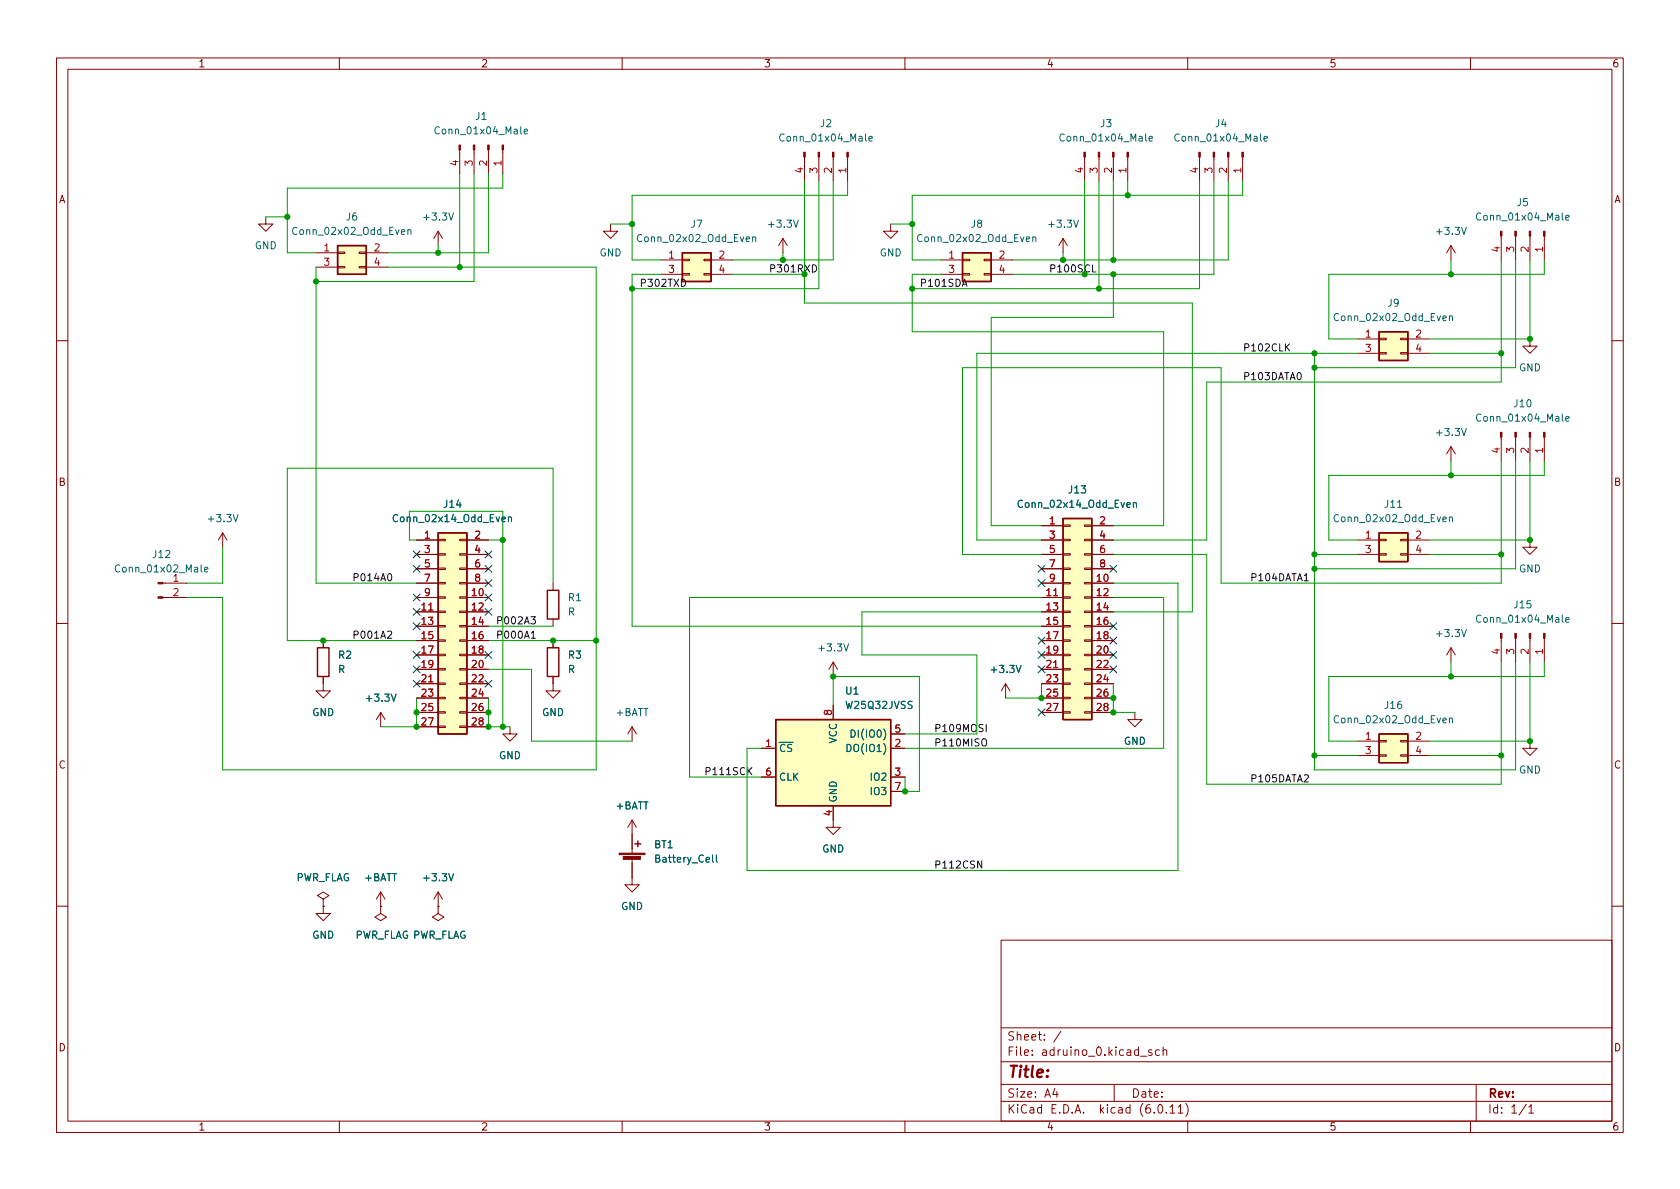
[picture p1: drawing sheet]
<svg xmlns="http://www.w3.org/2000/svg" width="297mm" height="210mm" viewBox="0 0 297 210" stroke-linecap="round" stroke-linejoin="round" font-family="sans-serif">
<g fill="none" stroke="#840000" stroke-width=".18">
<path d="M10 10.2h277v190.1h-277zM12 12.2h273v186.1h-273zM60 10.2v2M110 10.2v2M160 10.2v2M210 10.2v2M260 10.2v2M47 38.3v1.3h1.3l-1.3 1.3-1.3-1.3h1.3M81.3 26.5v4.2M83.8 26.5v4.2M86.4 26.5v4.2M88.9 26.5v4.2"/>
<path d="M107.9 39.6v1.3h1.3l-1.3 1.3-1.2-1.3h1.2M142.2 27.8v4.2M144.8 27.8v4.2M147.3 27.8v4.2M149.9 27.8v4.2M157.5 39.6v1.3h1.2l-1.2 1.3-1.3-1.3h1.3M191.8 27.8v4.2M194.3 27.8v4.2M196.8 27.8v4.2M199.4 27.8v4.2M212.1 27.8v4.2M214.6 27.8v4.2"/>
<path d="M217.2 27.8v4.2M219.7 27.8v4.2M55.9 44.7h3.8M55.9 47.2h3.8M59.7 47.1h1.3v.3h-1.3zM59.7 44.6h1.3v.2h-1.3zM63.5 47.1h1.3v.3h-1.3zM63.5 44.6h1.3v.2h-1.3zM64.8 44.7h3.8M64.8 47.2h3.8M77.5 40.9l-.8 1.3M77.5 40.9v2.5"/>
<path d="M77.5 40.9l.7 1.3M116.8 46h3.8M116.8 48.5h3.8M120.6 48.4h1.3v.2h-1.3zM120.6 45.8h1.3v.3h-1.3zM124.5 48.4h1.2v.2h-1.2zM124.5 45.8h1.2v.3h-1.2zM125.7 46h3.8M125.7 48.5h3.8M138.4 42.2l-.7 1.2M138.4 42.2v2.5M138.4 42.2l.8 1.2"/>
<path d="M166.4 46h3.8M166.4 48.5h3.8M170.2 48.4h1.2v.2h-1.2zM170.2 45.8h1.2v.3h-1.2zM174 48.4h1.3v.2h-1.3zM174 45.8h1.3v.3h-1.3zM175.3 46h3.8M175.3 48.5h3.8M188 42.2l-.8 1.2M188 42.2v2.5M188 42.2l.7 1.2M240 59.9h3.8"/>
<path d="M243.8 59.8h1.3v.3h-1.3zM247.6 59.8h1.3v.3h-1.3zM248.9 59.9h3.8M256.5 43.4v2.6M256.5 43.4l-.7 1.3M256.5 43.4l.8 1.3M265.4 41.8v4.2M268 41.8v4.2M270.5 59.9v1.3h1.3l-1.3 1.3-1.3-1.3h1.3M270.5 41.8v4.2M273 41.8v4.2M10 60.2h2"/>
<path d="M240 62.5h3.8M243.8 62.4h1.3v.2h-1.3zM247.6 62.4h1.3v.2h-1.3zM248.9 62.5h3.8M256.5 79l-.7 1.3M256.5 79v2.5M256.5 79l.8 1.3M265.4 77.3v4.2M268 77.3v4.2M270.5 77.3v4.2M273 77.3v4.2M285 60.2h2"/>
<path d="M39.4 94.2l-.8 1.3M39.4 94.2v2.6M39.4 94.2l.7 1.3M73.7 95.5h3.8M73.7 98h3.8M77.5 97.9h1.2v.3h-1.2zM77.5 95.4h1.2v.2h-1.2zM81.3 97.9h1.2v.3h-1.2zM81.3 95.4h1.2v.2h-1.2zM82.5 95.5h3.9M82.5 98h3.9M184.1 93h3.9"/>
<path d="M184.1 95.5h3.9M184.1 98h3.9M188 97.9h1.2v.3h-1.2zM188 95.4h1.2v.2h-1.2zM188 92.8h1.2v.3h-1.2zM191.8 97.9h1.2v.3h-1.2zM191.8 95.4h1.2v.2h-1.2zM191.8 92.8h1.2v.3h-1.2zM193 93h3.8M193 95.5h3.8M193 98h3.8M240 95.5h3.8"/>
<path d="M240 98h3.8M243.8 97.9h1.3v.3h-1.3zM243.8 95.4h1.3v.2h-1.3zM247.6 97.9h1.3v.3h-1.3zM247.6 95.4h1.3v.2h-1.3zM248.9 95.5h3.8M248.9 98h3.8M270.5 95.5v1.3h1.3l-1.3 1.2-1.3-1.2h1.3M10 110.2h2M28.8 103.1h4.2M28.8 105.7h4.2M57.1 119.6v2.6h1.3l-1.3 1.2-1.2-1.2h1.2"/>
<path d="M57.1 113.3v1.2M73.7 103.1h3.8M73.7 105.7h3.8M73.7 108.2h3.8M73.7 110.7h3.8M73.7 113.3h3.8M73.7 115.8h3.8M73.7 118.4h3.8M73.7 100.6h3.8M77.5 118.2h1.2v.3h-1.2zM77.5 115.7h1.2v.2h-1.2zM77.5 113.2h1.2v.2h-1.2z"/>
<path d="M77.5 110.6h1.2v.3h-1.2zM77.5 108.1h1.2v.2h-1.2zM77.5 105.5h1.2v.3h-1.2zM77.5 103h1.2v.2h-1.2zM77.5 100.5h1.2v.2h-1.2zM81.3 118.2h1.2v.3h-1.2zM81.3 115.7h1.2v.2h-1.2zM81.3 113.2h1.2v.2h-1.2zM81.3 110.6h1.2v.3h-1.2zM81.3 108.1h1.2v.2h-1.2zM81.3 105.5h1.2v.3h-1.2zM81.3 103h1.2v.2h-1.2z"/>
<path d="M81.3 100.5h1.2v.2h-1.2zM82.5 103.1h3.9M82.5 105.7h3.9M82.5 108.2h3.9M82.5 110.7h3.9M82.5 113.3h3.9M82.5 115.8h3.9M82.5 118.4h3.9M82.5 100.6h3.9M97.8 119.6v2.6h1.3l-1.3 1.2-1.3-1.2h1.3M97.8 103.1v1.3M97.8 109.5v1.2"/>
<path d="M97.8 113.3v1.2M147.3 117.1v2.5M147.3 117.1l-.7 1.3M147.3 117.1l.8 1.3M184.1 103.1h3.9M184.1 105.7h3.9M184.1 108.2h3.9M184.1 110.7h3.9M184.1 113.3h3.9M184.1 115.8h3.9M184.1 118.4h3.9M184.1 100.6h3.9"/>
<path d="M188 118.2h1.2v.3h-1.2zM188 115.7h1.2v.2h-1.2zM188 113.2h1.2v.2h-1.2zM188 110.6h1.2v.3h-1.2zM188 108.1h1.2v.2h-1.2zM188 105.5h1.2v.3h-1.2zM188 103h1.2v.2h-1.2zM188 100.5h1.2v.2h-1.2zM191.8 118.2h1.2v.3h-1.2zM191.8 115.7h1.2v.2h-1.2zM191.8 113.2h1.2v.2h-1.2zM191.8 110.6h1.2v.3h-1.2z"/>
<path d="M191.8 108.1h1.2v.2h-1.2zM191.8 105.5h1.2v.3h-1.2zM191.8 103h1.2v.2h-1.2zM191.8 100.5h1.2v.2h-1.2zM193 103.1h3.8M193 105.7h3.8M193 108.2h3.8M193 110.7h3.8M193 113.3h3.8M193 115.8h3.8M193 118.4h3.8M193 100.6h3.8"/>
<path d="M256.5 114.5v2.6M256.5 114.5l-.7 1.3M256.5 114.5l.8 1.3M265.4 112.9v4.2M268 112.9v4.2M270.5 112.9v4.2M273 112.9v4.2M285 110.2h2M67.3 126l-.8 1.2M67.3 126v2.5M67.3 126l.8 1.2M73.7 120.9h3.8"/>
<path d="M73.7 123.4h3.8M73.7 126h3.8M73.7 128.5h3.8M77.5 128.4h1.2v.2h-1.2zM77.5 125.9h1.2v.2h-1.2zM77.5 123.3h1.2v.3h-1.2zM77.5 120.8h1.2v.2h-1.2zM81.3 128.4h1.2v.2h-1.2zM81.3 125.9h1.2v.2h-1.2zM81.3 123.3h1.2v.3h-1.2zM81.3 120.8h1.2v.2h-1.2zM82.5 120.9h3.9"/>
<path d="M82.5 123.4h3.9M82.5 126h3.9M82.5 128.5h3.9M90.2 128.5v1.3h1.2l-1.2 1.3-1.3-1.3h1.3M111.8 128.5v2.6M111.8 128.5l-.8 1.3M111.8 128.5l.7 1.3M134.6 132.3h2.6M134.6 137.4h2.6M147.3 124.7v2.5M157.5 132.3h2.5M157.5 137.4h2.5"/>
<path d="M157.5 129.8h2.5M157.5 139.9h2.5M177.8 120.9l-.8 1.3M177.8 120.9v2.5M177.8 120.9l.8 1.3M184.1 120.9h3.9M184.1 123.4h3.9M184.1 126h3.9M188 125.9h1.2v.2h-1.2zM188 123.3h1.2v.3h-1.2zM188 120.8h1.2v.2h-1.2zM191.8 125.9h1.2v.2h-1.2z"/>
<path d="M191.8 123.3h1.2v.3h-1.2zM191.8 120.8h1.2v.2h-1.2zM193 120.9h3.8M193 123.4h3.8M193 126h3.8M200.7 126v1.2h1.2l-1.2 1.3-1.3-1.3h1.3M240 131.1h3.8M240 133.6h3.8M243.8 133.5h1.3v.2h-1.3zM243.8 130.9h1.3v.3h-1.3zM247.6 133.5h1.3v.2h-1.3zM247.6 130.9h1.3v.3h-1.3z"/>
<path d="M248.9 131.1h3.8M248.9 133.6h3.8M270.5 131.1v1.2h1.3l-1.3 1.3-1.3-1.3h1.3M57.1 159l1.1-.6-1.1-.7-1 .7 1 .6v1.3M67.3 157.7v2.6M67.3 157.7l-.8 1.3M67.3 157.7l.8 1.3M77.5 157.7v2.6M77.5 157.7l-.8 1.3M77.5 157.7l.7 1.3M111.8 151.9v4.6h1.2l-1.2 1.2-1.3-1.2h1.3M111.8 145v5.9"/>
<path d="M111.8 145l-.8 1.3M111.8 145l.7 1.3M147.3 142.5v3.8h1.3l-1.3 1.3-1.3-1.3h1.3M10 160.2h2M57.1 160.3h.1M57.1 160.3v1.2h1.3l-1.3 1.3-1.2-1.3h1.2M67.3 160.3v1.2l-1 .7 1 .6 1-.6-1-.7M67.3 160.3h.1M77.5 160.3v1.2l-1 .7 1 .6 1-.6-1-.7M77.5 160.3h.1M177 166.3h108v32h-108zM285 160.2h2"/>
<path d="M60 198.3v2M110 198.3v2M160 198.3v2M177 194.8h108M177 191.8h108M177 187.8h108M177 181.8h108M182.5 186.5v.1M182.5 185.7v.1M184.6 183.8v.1M184.6 183v.1M187.6 182.4l-1.3 1.9"/>
<path d="M197 191.8v3M205 185.7l-.4-.1-.3 .3v.4l.1 .3h.6M205.6 185.8l.3-.2 .3 .1 .1 .9M205.6 185.1v1.5M209.6 195.1a1.72 1.72 0 0 1 0 2.3M210 198.3v2M260 198.3v2M261 191.8v6.5M270.3 195.8l.4-.5v1.5M270.3 196.8h.9"/>
</g>
<g fill="#ffffc2" stroke="#ffffc2" stroke-width=".18">
<path d="M120.6 44.7h5.1v5.1h-5.1z"/>
<path d="M137.2 127.2h20.3v15.3h-20.3z"/>
<path d="M243.8 58.7h5.1v5h-5.1z"/>
<path d="M188 91.7h5v35.5h-5z"/>
<path d="M243.8 129.8h5.1v5.1h-5.1z"/>
<path d="M59.7 43.4h5.1v5.1h-5.1z"/>
<path d="M243.8 94.2h5.1v5.1h-5.1z"/>
<path d="M170.2 44.7h5.1v5.1h-5.1z"/>
<path d="M77.5 94.2h5v35.6h-5z"/>
</g>
<g fill="none" stroke="#840000" stroke-width=".25">
<path d="M59.7 43.4h5.1v5.1h-5.1zM120.6 44.7h5.1v5.1h-5.1zM170.2 44.7h5.1v5.1h-5.1zM243.8 58.7h5.1v5h-5.1zM77.5 94.2h5v35.6h-5zM188 91.7h5v35.5h-5zM243.8 94.2h5.1v5.1h-5.1zM56.1 114.5h2.1v5.1h-2.1zM96.8 114.5h2v5.1h-2zM96.8 104.4h2v5.1h-2zM137.2 127.2h20.3v15.3h-20.3zM243.8 129.8h5.1v5.1h-5.1z"/>
<path d="M112.3 149.2h1M112.8 148.7v1"/>
</g>
<g fill="none" stroke="#006464" stroke-width=".18">
<path d="M79.3 37.7l.5 1.2 .4-1.2M92.1 22.4v1.1l.2 .2M92.7 23.3l.6-.2-.1-.2-.3-.1-.2 .2v.6h.5M140.3 38.9l.4 1.3 .5-1.3M153 23.7v1.1l.2 .2M153.6 24.5l.6-.1v-.2l-.4-.1-.2 .2 .1 .6h.5M189.8 38.9l.5 1.3 .4-1.3M202.6 23.7v1.1l.1 .2M203.2 24.5l.6-.1-.1-.2-.3-.1-.2 .2v.6h.5M222.9 23.7v1.1l.2 .2M223.5 24.5l.6-.1-.1-.2-.3-.1-.2 .2 .1 .6h.4M276.2 37.7v1l.2 .2"/>
<path d="M276.8 38.5l.6-.1v-.3h-.4l-.2 .2 .1 .6h.5M71 41l.6-.1-.1-.2-.3-.1-.2 .2v.6h.5M72.1 40.7l.2-.1 .3 .1 .1 .8M72.1 40.6v.9M131.9 42.3l.6-.1v-.3h-.4l-.2 .2 .1 .6h.5M133.1 42l.2-.1h.3v.8M133.1 41.9v.8M181.5 42.3l.6-.1-.1-.3h-.4l-.1 .2v.6h.5M182.6 42l.2-.1h.3l.1 .8M182.6 41.9v.8M255.1 56.3l.6-.1v-.3h-.4l-.2 .1 .1 .6h.5M256.3 56l.1-.1h.4v.8"/>
<path d="M256.3 55.9v.8M258.4 40.2l.4 1.3 .5-1.3M258.4 75.8l.4 1.2 .5-1.2M276.2 73.2v1.1l.2 .2M276.8 74.1l.6-.2v-.2l-.4-.1-.2 .2 .1 .6h.5M35.6 99.9v1.1l.1 .2M41.2 91l.5 1.3 .4-1.3M88.7 91.8l.7-.1-.1-.2-.4-.1-.2 .2 .1 .6h.5M89.9 91.5l.2-.1 .3 .1v.8M89.9 91.4v.9M199.2 89.3l.6-.1v-.3h-.4l-.2 .2 .1 .6h.5M200.4 89l.2-.1h.3v.8"/>
<path d="M200.4 88.9v.8M247.1 89.7h.7M255.1 91.8l.6-.1v-.2l-.4-.1-.2 .2 .1 .6h.5M256.3 91.5l.1-.1 .4 .1v.8M256.3 91.4v.9M36.2 100.7l.6-.1-.1-.2-.4-.1-.1 .2v.6h.5M149.2 113.9l.4 1.2 .4-1.2M179.7 117.7l.4 1.2 .4-1.2M258.4 111.3l.4 1.3 .5-1.3M276.2 108.8v1.1l.2 .1M276.8 109.6l.6-.1v-.2l-.4-.1-.2 .2 .1 .6h.5M69.2 122.7l.4 1.3 .4-1.3"/>
<path d="M137.7 131.3h2.5M156.2 131.5a1.46 1.46 0 0 1 0 1.9M156.2 128.9a1.46 1.46 0 0 1 0 1.9M255.1 127.4l.6-.1v-.3h-.4l-.2 .2 .1 .6h.5M256.3 127.1l.1-.1h.4v.8M256.3 127v.8M79.3 154.5l.5 1.3 .4-1.3M126 151.2v1.1l.2 .2M126.7 151.2v1.1l.1 .2"/>
</g>
<path d="M75.8 107.9h.7M186.3 105.3h.7M186.3 118h.7M75.8 120.6h.7" fill="none" stroke="#a90000" stroke-width=".18"/>
<g fill="#840000" stroke="#840000" stroke-width=".18">
<path d="M142.1 26.9h.3v.9h-.3z"/>
<path d="M144.7 26.9h.2v.9h-.2z"/>
<path d="M147.2 26.9h.2v.9h-.2z"/>
<path d="M149.7 26.9h.3v.9h-.3z"/>
<path d="M265.3 76.4h.3v.9h-.3z"/>
<path d="M267.8 76.4h.3v.9h-.3z"/>
<path d="M270.4 76.4h.2v.9h-.2z"/>
<path d="M272.9 76.4h.3v.9h-.3z"/>
<path d="M265.3 112h.3v.9h-.3z"/>
<path d="M267.8 112h.3v.9h-.3z"/>
<path d="M270.4 112h.2v.9h-.2z"/>
<path d="M272.9 112h.3v.9h-.3z"/>
<path d="M265.3 40.9h.3v.9h-.3z"/>
<path d="M267.8 40.9h.3v.9h-.3z"/>
<path d="M270.4 40.9h.2v.9h-.2z"/>
<path d="M272.9 40.9h.3v.9h-.3z"/>
<path d="M81.2 25.6h.2v.9h-.2z"/>
<path d="M83.7 25.6h.2v.9h-.2z"/>
<path d="M86.2 25.6h.3v.9h-.3z"/>
<path d="M88.8 25.6h.2v.9h-.2z"/>
<path d="M191.6 26.9h.3v.9h-.3z"/>
<path d="M194.2 26.9h.2v.9h-.2z"/>
<path d="M196.7 26.9h.3v.9h-.3z"/>
<path d="M199.3 26.9h.2v.9h-.2z"/>
<path d="M212 26.9h.2v.9h-.2z"/>
<path d="M214.5 26.9h.3v.9h-.3z"/>
<path d="M217 26.9h.3v.9h-.3z"/>
<path d="M219.6 26.9h.2v.9h-.2z"/>
<path d="M109.5 150.9h4.5v.2h-4.5z"/>
<path d="M110.2 151.5h3v.5h-3z"/>
<path d="M27.9 105.5h.9v.3h-.9z"/>
<path d="M27.9 103h.9v.2h-.9z"/>
</g>
<g fill="none" stroke="#0f0f0f" stroke-width=".18">
<path d="M143.6 46.8a.64 .64 0 0 1 .8 .7 .64 .64 0 0 1-.8 .6zM170.1 50.6l.5-1.2 .4 1.2M193.2 46.8v1.3h.6M227.5 61.3l.5 .8M228 60.8l-.7 .7M68.5 111.7l.5-.1 .3 .4-.8 .9h.8M68.7 101.6l.1-.2a.68 .68 0 0 1 .5 .7 .68 .68 0 0 1-.5 .6l-.1-.1-.2-.4zM93.9 109.1h.8l-.5 .4 .4 .2v.5l-.2 .1-.5-.1M93.9 112l.4-.4v1.3M93.9 112.9h.8M230.6 102.7h.7M132.4 136.3l.5 .7"/>
<path d="M132.9 135.7l-.7 .8M173.6 130.8l.3-.2a.43 .43 0 0 1 .5 .5v.4a.42 .42 0 0 1-.4 .4 .42 .42 0 0 1-.4-.4zM174.4 128.1v1.3M173.6 152.2v1.3l-.7-1.3v1.3"/>
</g>
<g fill="none" stroke="#009600" stroke-width=".18">
<path d="M47 38.3h3.8M81.3 30.7v16.5M83.8 30.7v19.1h-27.9M86.4 30.7v14h-17.8M88.9 30.7v2.6h-38.1v11.4h5.1M107.9 39.6h3.9M142.2 32v21.6h68.6v54.6h-14M144.8 32v19h-33M147.3 32v14h-17.8M149.9 32v2.5h-38.1v11.5h5M157.5 39.6h3.8M191.8 32v16.5"/>
<path d="M194.3 32v19M196.8 32v14M199.4 32v2.5M212.1 32v19h-50.8M214.6 32v16.5h-35.5M217.2 32v14h-38.1M219.7 32v2.5h-58.4v11.5h5.1M55.9 47.2v55.9h17.8M68.6 47.2h36.8v88.9h-66v-30.4h-6.4M77.5 43.4v1.3M116.8 48.5h-5v62.2h72.3M129.5 48.5h12.7"/>
<path d="M138.4 44.7v1.3M166.4 48.5h-5.1v10.2h44.4v34.3h-8.9M188 44.7v1.3M196.8 48.5v7.6h-21.5v36.9h8.8M256.5 46v2.5M265.4 46v21.6h-52v27.9h-16.6M268 46v19h-35.6M270.5 46v13.9h-17.8M273 46v2.5h-38.1v11.4h5.1M232.4 62.5v73.6h35.6v-19M240 62.5h-67.3v33h11.4M252.7 62.5h12.7"/>
<path d="M39.4 96.8v6.3h-6.4M73.7 95.5h-1.3v-5.1h16.5v38.1M86.4 95.5h2.5M196.8 98h16.6v40.7h52v-21.6M232.4 98h7.6M252.7 98h12.7M256.5 81.5v2.6M265.4 81.5v21.6h-49.5v-38.1h-45.7v33h13.9M268 81.5v19.1h-35.6M270.5 81.5v14h-17.8M273 81.5v2.6h-38.1v11.4h5.1M86.4 110.7h11.4"/>
<path d="M86.4 118.4h7.6v12.7h17.8M86.4 113.3h19M97.8 103.1v-20.3h-47v30.5h22.9M184.1 108.2h-31.7v7.6h20.3v14h-12.7M184.1 105.7h-62.2v31.7h12.7M196.8 103.1h11.5v50.8h-76.2v-21.6h2.5M196.8 105.7h8.9v26.6h-45.7M256.5 117.1v2.5M270.5 117.1v14h-17.8M273 117.1v2.5h-38.1v11.5h5.1M73.7 123.4v5.1h-6.4M86.4 123.4v5.1h3.8"/>
<path d="M147.3 124.7v-5.1h15.3v20.3h-2.6v-2.5M184.1 120.9v2.5h-6.3M196.8 120.9v5.1h3.9M232.4 133.6h7.6M252.7 133.6h12.7"/>
</g>
<g fill="none" stroke="#000084" stroke-width=".18">
<path d="M73.1 97.4l1.2 1.2M73.1 100l1.2 1.2M74.3 97.4l-1.2 1.2M74.3 100l-1.2 1.2M85.8 97.4l1.2 1.2M85.8 100l1.2 1.2M87 97.4l-1.2 1.2M87 100l-1.2 1.2M183.5 100l1.3 1.2M184.8 100l-1.3 1.2M196.2 100l1.3 1.2M197.5 100l-1.3 1.2"/>
<path d="M73.1 115.2l1.2 1.2M73.1 107.6l1.2 1.2M73.1 110.1l1.2 1.2M73.1 105l1.2 1.3M73.1 117.7l1.2 1.3M74.3 115.2l-1.2 1.2M74.3 107.6l-1.2 1.2M74.3 110.1l-1.2 1.2M74.3 105l-1.2 1.3M74.3 117.7l-1.2 1.3M85.8 107.6l1.2 1.2M85.8 102.5l1.2 1.2"/>
<path d="M85.8 105l1.2 1.3M85.8 115.2l1.2 1.2M87 102.5l-1.2 1.2M87 107.6l-1.2 1.2M87 105l-1.2 1.3M87 115.2l-1.2 1.2M183.5 117.7l1.3 1.3M183.5 112.7l1.3 1.2M183.5 102.5l1.3 1.2M183.5 115.2l1.3 1.2M184.8 112.7l-1.3 1.2M184.8 117.7l-1.3 1.3"/>
<path d="M184.8 102.5l-1.3 1.2M184.8 115.2l-1.3 1.2M196.2 112.7l1.3 1.2M196.2 117.7l1.3 1.3M196.2 115.2l1.3 1.2M196.2 110.1l1.3 1.2M197.5 112.7l-1.3 1.2M197.5 117.7l-1.3 1.3M197.5 115.2l-1.3 1.2M197.5 110.1l-1.3 1.2M73.1 120.3l1.2 1.2M74.3 120.3l-1.2 1.2"/>
<path d="M85.8 120.3l1.2 1.2M87 120.3l-1.2 1.2M183.5 125.4l1.3 1.2M184.8 125.4l-1.3 1.2"/>
</g>
<g fill="#009600" stroke="#009600" stroke-width=".18">
<circle cx="256.5" cy="48.5" r=".46"/>
<circle cx="256.5" cy="84.1" r=".46"/>
<circle cx="265.4" cy="62.5" r=".46"/>
<circle cx="270.5" cy="59.9" r=".46"/>
<circle cx="232.4" cy="62.5" r=".46"/>
<circle cx="232.4" cy="65" r=".46"/>
<circle cx="265.4" cy="98" r=".46"/>
<circle cx="270.5" cy="95.5" r=".46"/>
<circle cx="160" cy="139.9" r=".46"/>
<circle cx="196.8" cy="126" r=".46"/>
<circle cx="196.8" cy="123.4" r=".46"/>
<circle cx="184.1" cy="123.4" r=".46"/>
<circle cx="194.3" cy="51" r=".46"/>
<circle cx="191.8" cy="48.5" r=".46"/>
<circle cx="196.8" cy="48.5" r=".46"/>
<circle cx="196.8" cy="46" r=".46"/>
<circle cx="199.4" cy="34.5" r=".46"/>
<circle cx="188" cy="46" r=".46"/>
<circle cx="232.4" cy="98" r=".46"/>
<circle cx="232.4" cy="100.6" r=".46"/>
<circle cx="232.4" cy="133.6" r=".46"/>
<circle cx="270.5" cy="131.1" r=".46"/>
<circle cx="265.4" cy="133.6" r=".46"/>
<circle cx="256.5" cy="119.6" r=".46"/>
<circle cx="142.2" cy="48.5" r=".46"/>
<circle cx="138.4" cy="46" r=".46"/>
<circle cx="161.3" cy="39.6" r=".46"/>
<circle cx="161.3" cy="51" r=".46"/>
<circle cx="88.9" cy="95.5" r=".46"/>
<circle cx="105.4" cy="113.3" r=".46"/>
<circle cx="97.8" cy="113.3" r=".46"/>
<circle cx="111.8" cy="51" r=".46"/>
<circle cx="147.3" cy="119.6" r=".46"/>
<circle cx="88.9" cy="128.5" r=".46"/>
<circle cx="86.4" cy="128.5" r=".46"/>
<circle cx="86.4" cy="126" r=".46"/>
<circle cx="57.1" cy="113.3" r=".46"/>
<circle cx="73.7" cy="126" r=".46"/>
<circle cx="73.7" cy="128.5" r=".46"/>
<circle cx="50.8" cy="38.3" r=".46"/>
<circle cx="77.5" cy="44.7" r=".46"/>
<circle cx="55.9" cy="49.8" r=".46"/>
<circle cx="111.8" cy="39.6" r=".46"/>
<circle cx="81.3" cy="47.2" r=".46"/>
</g>
<text font-size="2.8" fill="#840000" x="178" y="191.2">Title:</text>
<g font-size="2.1" fill="#840000">
<text x="178" y="184.5">Sheet:</text>
<text x="178" y="187.2">File:</text>
<text x="184.4" y="187.2">adruino_0.kicad_sch</text>
<text x="178" y="197.4">KiCad</text>
<text x="178" y="194.6">Size:</text>
<text x="184.7" y="194.6">A4</text>
<text x="185.7" y="197.4">E.D.A.</text>
<text x="194.6" y="197.4">kicad</text>
<text x="200" y="194.6">Date:</text>
<text x="201.8" y="197.4">(6.0.11)</text>
<text x="263" y="194.6">Rev:</text>
<text x="263" y="197.4">Id:</text>
<text x="267.1" y="197.4">1/1</text>
</g>
<g font-size="1.8" fill="#840000">
<text x="35" y="12.3">1</text>
<text x="85" y="12.3">2</text>
<text x="135" y="12.3">3</text>
<text x="185" y="12.3">4</text>
<text x="235" y="12.3">5</text>
<text x="285" y="12.3">6</text>
<text x="10.4" y="36.3">A</text>
<text x="285.4" y="36.3">A</text>
<text x="10.3" y="86.3">B</text>
<text x="285.3" y="86.3">B</text>
<text x="10.3" y="136.3">C</text>
<text x="285.3" y="136.3">C</text>
<text x="10.3" y="186.3">D</text>
<text x="285.3" y="186.3">D</text>
<text x="35" y="200.3">1</text>
<text x="85" y="200.3">2</text>
<text x="135" y="200.3">3</text>
<text x="185" y="200.3">4</text>
<text x="235" y="200.3">5</text>
<text x="285" y="200.3">6</text>
</g>
<g font-size="1.8" fill="#006464">
<text x="83.9" y="21.6">J1</text>
<text x="144.9" y="22.9">J2</text>
<text x="194.4" y="22.9">J3</text>
<text x="214.7" y="22.9">J4</text>
<text x="76.6" y="24.1">Conn_01x04_Male</text>
<text x="137.5" y="25.4">Conn_01x04_Male</text>
<text x="187.1" y="25.4">Conn_01x04_Male</text>
<text x="207.4" y="25.4">Conn_01x04_Male</text>
<text x="51.4" y="41.9">Conn_02x02_Odd_Even</text>
<text x="61.1" y="39.4">J6</text>
<text x="74.6" y="39.4">+3.3V</text>
<text x="122" y="40.6">J7</text>
<text x="135.5" y="40.6">+3.3V</text>
<text x="171.6" y="40.6">J8</text>
<text x="185" y="40.6">+3.3V</text>
<text x="253.6" y="41.9">+3.3V</text>
<text x="260.7" y="39.4">Conn_01x04_Male</text>
<text x="268.1" y="36.8">J5</text>
<text x="45" y="44.5">GND</text>
<text x="105.9" y="45.7">GND</text>
<text x="112.4" y="43.2">Conn_02x02_Odd_Even</text>
<text x="155.5" y="45.7">GND</text>
<text x="161.9" y="43.2">Conn_02x02_Odd_Even</text>
<text x="235.6" y="57.2">Conn_02x02_Odd_Even</text>
<text x="245.2" y="54.6">J9</text>
<text x="268.5" y="66">GND</text>
<text x="253.6" y="77.5">+3.3V</text>
<text x="260.7" y="74.9">Conn_01x04_Male</text>
<text x="267.5" y="72.4">J10</text>
<text x="188.7" y="87.6">J13</text>
<text x="36.5" y="92.7">+3.3V</text>
<text x="69.2" y="92.7">Conn_02x14_Odd_Even</text>
<text x="78.2" y="90.2">J14</text>
<text x="179.7" y="90.2">Conn_02x14_Odd_Even</text>
<text x="235.6" y="92.7">Conn_02x02_Odd_Even</text>
<text x="244.6" y="90.2">J11</text>
<text x="20.1" y="101.6">Conn_01x02_Male</text>
<text x="26.8" y="99.1">J12</text>
<text x="268.5" y="101.6">GND</text>
<text x="100.3" y="106.7">R1</text>
<text x="267.5" y="108">J15</text>
<text x="100.3" y="109.2">R</text>
<text x="253.6" y="113">+3.3V</text>
<text x="260.7" y="110.5">Conn_01x04_Male</text>
<text x="59.7" y="116.8">R2</text>
<text x="59.7" y="119.4">R</text>
<text x="100.3" y="116.8">R3</text>
<text x="100.3" y="119.4">R</text>
<text x="144.4" y="115.6">+3.3V</text>
<text x="174.9" y="119.4">+3.3V</text>
<text x="64.4" y="124.5">+3.3V</text>
<text x="149.3" y="123.2">U1</text>
<text x="149.3" y="125.7">W25Q32JVSS</text>
<text x="244.6" y="125.7">J16</text>
<text x="55.1" y="127">GND</text>
<text x="95.8" y="127">GND</text>
<text x="108.8" y="127">+BATT</text>
<text x="148.3" y="131.5" transform="rotate(-90 148.3 131.5)">VCC</text>
<text x="150.1" y="130.8">DI(IO0)</text>
<text x="235.6" y="128.3">Conn_02x02_Odd_Even</text>
<text x="88.2" y="134.6">GND</text>
<text x="137.7" y="133.4">~{CS}</text>
<text x="149.4" y="133.4">DO(IO1)</text>
<text x="198.6" y="132.1">GND</text>
<text x="268.5" y="137.2">GND</text>
<text x="108.8" y="143.5">+BATT</text>
<text x="137.7" y="138.4">CLK</text>
<text x="148.3" y="142" transform="rotate(-90 148.3 142)">GND</text>
<text x="153.7" y="138.4">IO2</text>
<text x="153.7" y="141">IO3</text>
<text x="115.6" y="150.4">BT1</text>
<text x="115.6" y="152.9">Battery_Cell</text>
<text x="145.3" y="151.1">GND</text>
<text x="52.4" y="156.2">PWR_FLAG</text>
<text x="64.3" y="156.2">+BATT</text>
<text x="74.6" y="156.2">+3.3V</text>
<text x="109.7" y="161.3">GND</text>
<text x="55.1" y="166.4">GND</text>
<text x="62.8" y="166.4">PWR_FLAG PWR_FLAG</text>
</g>
<g font-size="1.8" fill="#a90000">
<text x="81" y="29.5" transform="rotate(-90 81 29.5)">4</text>
<text x="83.6" y="29.5" transform="rotate(-90 83.6 29.5)">3</text>
<text x="86.1" y="29.5" transform="rotate(-90 86.1 29.5)">2</text>
<text x="88.6" y="29.5" transform="rotate(-90 88.6 29.5)">1</text>
<text x="142" y="30.8" transform="rotate(-90 142 30.8)">4</text>
<text x="144.5" y="30.8" transform="rotate(-90 144.5 30.8)">3</text>
<text x="147.1" y="30.8" transform="rotate(-90 147.1 30.8)">2</text>
<text x="149.6" y="30.8" transform="rotate(-90 149.6 30.8)">1</text>
<text x="191.5" y="30.8" transform="rotate(-90 191.5 30.8)">4</text>
<text x="194.1" y="30.8" transform="rotate(-90 194.1 30.8)">3</text>
<text x="196.6" y="30.8" transform="rotate(-90 196.6 30.8)">2</text>
<text x="199.1" y="30.8" transform="rotate(-90 199.1 30.8)">1</text>
<text x="211.8" y="30.8" transform="rotate(-90 211.8 30.8)">4</text>
<text x="214.4" y="30.8" transform="rotate(-90 214.4 30.8)">3</text>
<text x="216.9" y="30.8" transform="rotate(-90 216.9 30.8)">2</text>
<text x="219.5" y="30.8" transform="rotate(-90 219.5 30.8)">1</text>
<text x="57.1" y="44.4">1</text>
<text x="57.1" y="47">3</text>
<text x="66" y="44.4">2</text>
<text x="66" y="47">4</text>
<text x="118.1" y="45.7">1</text>
<text x="127" y="45.7">2</text>
<text x="167.6" y="45.7">1</text>
<text x="176.5" y="45.7">2</text>
<text x="265.2" y="44.7" transform="rotate(-90 265.2 44.7)">4</text>
<text x="267.7" y="44.7" transform="rotate(-90 267.7 44.7)">3</text>
<text x="270.3" y="44.7" transform="rotate(-90 270.3 44.7)">2</text>
<text x="272.8" y="44.7" transform="rotate(-90 272.8 44.7)">1</text>
<text x="118.1" y="48.3">3</text>
<text x="127" y="48.3">4</text>
<text x="167.6" y="48.3">3</text>
<text x="176.5" y="48.3">4</text>
<text x="241.3" y="59.7">1</text>
<text x="250.1" y="59.7">2</text>
<text x="241.3" y="62.2">3</text>
<text x="250.1" y="62.2">4</text>
<text x="265.2" y="80.3" transform="rotate(-90 265.2 80.3)">4</text>
<text x="267.7" y="80.3" transform="rotate(-90 267.7 80.3)">3</text>
<text x="270.3" y="80.3" transform="rotate(-90 270.3 80.3)">2</text>
<text x="272.8" y="80.3" transform="rotate(-90 272.8 80.3)">1</text>
<text x="74.9" y="95.2">1</text>
<text x="83.8" y="95.2">2</text>
<text x="185.4" y="92.7">1</text>
<text x="185.4" y="95.2">3</text>
<text x="194.3" y="92.7">2</text>
<text x="194.3" y="95.2">4</text>
<text x="241.3" y="95.2">1</text>
<text x="250.1" y="95.2">2</text>
<text x="74.9" y="97.8">3</text>
<text x="74.9" y="100.3">5</text>
<text x="83.8" y="97.8">4</text>
<text x="83.8" y="100.3">6</text>
<text x="185.4" y="97.8">5</text>
<text x="185.4" y="100.3">7</text>
<text x="194.3" y="97.8">6</text>
<text x="194.3" y="100.3">8</text>
<text x="241.3" y="97.8">3</text>
<text x="250.1" y="97.8">4</text>
<text x="30.4" y="102.9">1</text>
<text x="30.4" y="105.4">2</text>
<text x="74.3" y="107.9">11</text>
<text x="74.9" y="102.9">7</text>
<text x="74.9" y="105.4">9</text>
<text x="83.2" y="105.4">10</text>
<text x="83.2" y="107.9">12</text>
<text x="83.8" y="102.9">8</text>
<text x="184.8" y="105.4">11</text>
<text x="184.8" y="107.9">13</text>
<text x="185.4" y="102.9">9</text>
<text x="193.7" y="102.9">10</text>
<text x="193.7" y="105.4">12</text>
<text x="193.7" y="107.9">14</text>
<text x="74.3" y="110.5">13</text>
<text x="74.3" y="113">15</text>
<text x="83.2" y="110.5">14</text>
<text x="83.2" y="113">16</text>
<text x="184.8" y="110.5">15</text>
<text x="184.8" y="113">17</text>
<text x="193.7" y="110.5">16</text>
<text x="193.7" y="113">18</text>
<text x="74.3" y="115.6">17</text>
<text x="74.3" y="118.1">19</text>
<text x="83.2" y="115.6">18</text>
<text x="83.2" y="118.1">20</text>
<text x="184.8" y="115.6">19</text>
<text x="184.8" y="118.1">21</text>
<text x="193.7" y="115.6">20</text>
<text x="193.7" y="118.1">22</text>
<text x="265.2" y="115.9" transform="rotate(-90 265.2 115.9)">4</text>
<text x="267.7" y="115.9" transform="rotate(-90 267.7 115.9)">3</text>
<text x="270.3" y="115.9" transform="rotate(-90 270.3 115.9)">2</text>
<text x="272.8" y="115.9" transform="rotate(-90 272.8 115.9)">1</text>
<text x="74.3" y="120.6">21</text>
<text x="74.3" y="123.2">23</text>
<text x="74.3" y="125.7">25</text>
<text x="83.2" y="120.6">22</text>
<text x="83.2" y="123.2">24</text>
<text x="83.2" y="125.7">26</text>
<text x="184.8" y="120.6">23</text>
<text x="184.8" y="123.2">25</text>
<text x="184.8" y="125.7">27</text>
<text x="193.7" y="120.6">24</text>
<text x="193.7" y="123.2">26</text>
<text x="193.7" y="125.7">28</text>
<text x="74.3" y="128.3">27</text>
<text x="83.2" y="128.3">28</text>
<text x="147.1" y="126.7" transform="rotate(-90 147.1 126.7)">8</text>
<text x="158.1" y="129.5">5</text>
<text x="241.3" y="130.8">1</text>
<text x="250.1" y="130.8">2</text>
<text x="135.2" y="132.1">1</text>
<text x="135.2" y="137.2">6</text>
<text x="158.1" y="132.1">2</text>
<text x="158.1" y="137.2">3</text>
<text x="241.3" y="133.3">3</text>
<text x="250.1" y="133.3">4</text>
<text x="158.1" y="139.7">7</text>
<text x="147.1" y="144.4" transform="rotate(-90 147.1 144.4)">4</text>
</g>
<g font-size="1.8" fill="#0f0f0f">
<text x="113" y="50.7">P302TXD</text>
<text x="135.9" y="48.2">P301RXD</text>
<text x="162.6" y="50.7">P101SDA</text>
<text x="185.4" y="48.2">P100SCL</text>
<text x="219.7" y="62.1">P102CLK</text>
<text x="219.7" y="67.2">P103DATA0</text>
<text x="62.2" y="102.8">P014A0</text>
<text x="221" y="102.8">P104DATA1</text>
<text x="62.2" y="112.9">P001A2</text>
<text x="87.6" y="112.9">P000A1</text>
<text x="87.6" y="110.4">P002A3</text>
<text x="165.1" y="132">P110MISO</text>
<text x="165.1" y="129.4">P109MOSI</text>
<text x="124.5" y="137.1">P111SCK</text>
<text x="221" y="138.3">P105DATA2</text>
<text x="165.1" y="153.6">P112CSN</text>
</g>
</svg>
